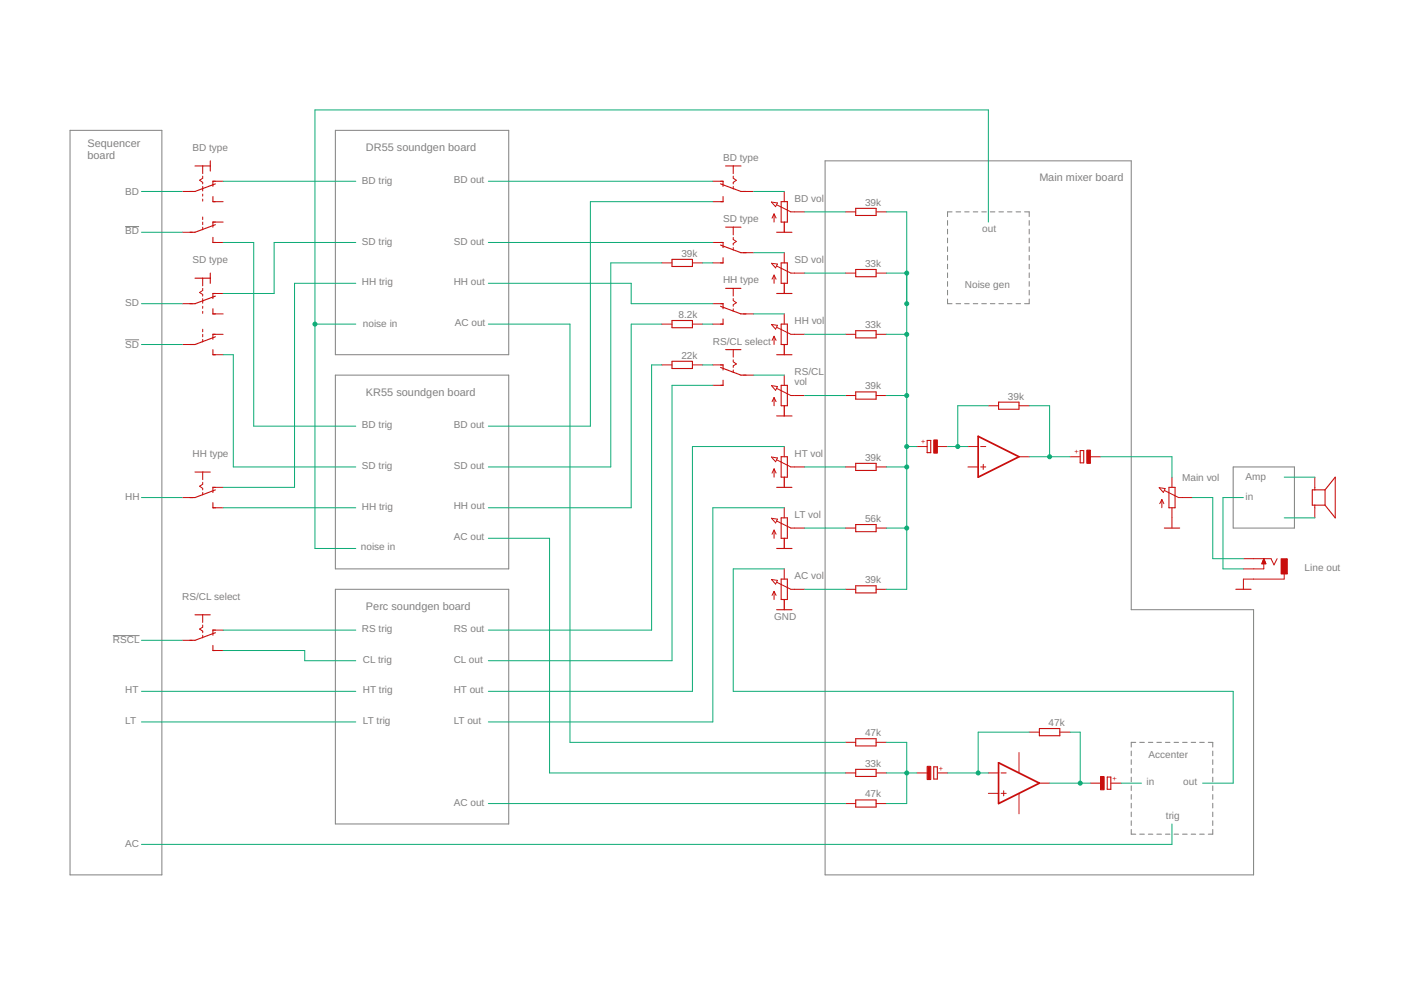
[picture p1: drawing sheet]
<svg xmlns="http://www.w3.org/2000/svg" width="297mm" height="210mm" viewBox="0 0 297 210" stroke-linecap="round" stroke-linejoin="round" font-family="sans-serif">
<g fill="none" stroke="#808080" stroke-width=".21">
<path d="M14.8 27.6h19.4v157.5h-19.4zM71 27.6h36.6v47.5h-36.6zM174.6 34h64.7v95h25.9v56.1h-90.6zM26.5 47.9h2.9M200.5 46.7v1M200.5 48.5v1M200.5 50.4v1M200.5 52.2v1M200.5 54.1v1M200.5 55.9v1M200.5 57.7v1M200.5 59.6v1"/>
<path d="M201.4 44.8h-.9v1M202.3 44.8h.9M204.1 44.8h.9M205.9 44.8h1M207.7 44.8h1M209.5 44.8h1M211.3 44.8h1M213.1 44.8h1M215 44.8h.9M216.8 44.8h.9v1M217.7 46.7v1M217.7 48.5v1"/>
<path d="M217.7 50.4v1M217.7 52.2v1M217.7 54.1v1M217.7 55.9v1M217.7 57.7v1M217.7 59.6v1M26.5 71.9h2.9M71 79.4h36.6v41h-36.6zM200.5 61.4v1M200.5 63.3v1h.9M202.3 64.3h.9M204.1 64.3h.9"/>
<path d="M205.9 64.3h1M207.7 64.3h1M209.5 64.3h1M211.3 64.3h1M213.1 64.3h1M215 64.3h.9M217.7 63.3v1h-.9M217.7 61.4v1M260.9 98.8h13v12.9h-13zM23.9 134.5h5.6M71 124.7h36.6v49.6h-36.6zM239.3 158.9v1"/>
<path d="M240.3 157.1h-1v1M241.1 157.1h1M243 157.1h.9M244.8 157.1h.9M246.6 157.1h.9M248.4 157.1h.9M250.2 157.1h1M252 157.1h1M253.8 157.1h1M255.6 157.1h1v1M256.6 158.9v1M239.3 160.8v1"/>
<path d="M239.3 162.6v1M239.3 164.4v1M239.3 166.3v1M239.3 168.1v1M239.3 170v1M239.3 171.8v1M239.3 173.7v1M239.3 175.5v1h1M241.1 176.5h1M243 176.5h.9M244.8 176.5h.9M246.6 176.5h.9"/>
<path d="M248.4 176.5h.9M250.2 176.5h1M252 176.5h1M253.8 176.5h1M256.6 175.5v1h-1M256.6 160.8v1M256.6 162.6v1M256.6 164.4v1M256.6 166.3v1M256.6 168.1v1M256.6 170v1M256.6 171.8v1"/>
<path d="M256.6 173.7v1"/>
</g>
<path d="M206.9 92.3l8.7 4.3-8.7 4.4zM211.3 161.4l8.6 4.3-8.6 4.3z" fill="none" stroke="#c90d0c" stroke-width=".36"/>
<g fill="none" stroke="#c90d0c" stroke-width=".21">
<path d="M42.9 35.1v1.6M42.9 37.3v.4l-.7 .4 .7 .5v.3M42.9 39.4v1M45 38.4h2.2M150.8 38.4h2.2M155.1 35.1v1.6M155.1 37.3v.4l.7 .4-.7 .5v.3M155.1 39.4v.6M38.6 40.5h2.1M38.6 49.1h2.1M42.9 41.1v.4M42.9 42.1v.5"/>
<path d="M42.9 45.9v.6M42.9 47v.5M42.9 48.1v.5M42.9 58.9v1.6M45 42.7h2.2M45 51.3h2.2M45 47h2.2M140 55.6h2.2M146.5 55.6h2.2M150.8 42.7h2.2M150.8 55.6h2.2M150.8 51.3h2.2"/>
<path d="M155.1 48.1v1.6M155.1 50.2v.5l.7 .4-.7 .4v.4M155.1 52.4v.5M157.3 40.5h2.1M157.3 53.5h2.1M163.2 42.8l1.3 .1-.4 .8zM163.2 55.7l1.3 .2-.4 .8zM163.8 45.3v1.7M163.8 58.2v1.7M163.8 45.3l-.5 .8M163.8 45.3l.4 .8M163.8 58.2l-.5 .9"/>
<path d="M163.8 58.2l.4 .9M164.3 43.3l3 1.5h2.9M164.3 56.3l3 1.5h2.9M165.9 40.5v2.2M165.9 47v2.1M165.9 53.5v2.1M165.9 59.9v2.2M178.9 44.8h2.1M178.9 57.8h2.1M185.4 44.8h2.1M185.4 57.8h2.1M38.6 64.3h2.1"/>
<path d="M38.6 72.9h2.1M42.9 61v.5l-.7 .4 .7 .4v.4M42.9 63.2v1M42.9 64.8v.4M42.9 65.9v.4M42.9 69.7v.5M42.9 70.7v.6M42.9 71.8v.5M45 70.7h2.2M45 66.4h2.2M45 75.1h2.2M45 62.1h2.2"/>
<path d="M140 68.6h2.2M140 77.2h2.2M146.5 68.6h2.2M146.5 77.2h2.2M150.8 68.6h2.2M150.8 64.3h2.2M150.8 77.2h2.2M155.1 61v1.7M155.1 63.2v.4l.7 .5-.7 .4v.3M155.1 65.3v.6M155.1 74v1.6M155.1 76.1v.5l.7 .4-.7 .4v.3"/>
<path d="M155.1 78.3v.5M157.3 66.4h2.1M157.3 79.4h2.1M163.2 68.7l1.3 .1-.4 .8zM163.8 71.2v1.7M163.8 71.2l-.5 .8M163.8 71.2l.4 .8M164.3 69.3l3 1.4h2.9M165.9 66.4v2.2M165.9 72.9v2.2M165.9 79.4v2.1M178.9 70.7h2.1"/>
<path d="M185.4 70.7h2.1M42.9 99.9v1.6M150.8 81.5h2.2M163.2 81.6l1.3 .2-.4 .8zM163.2 96.7l1.3 .2-.4 .8zM163.8 84.1v1.8M163.8 99.2v1.8M163.8 84.1l-.5 .9M163.8 84.1l.4 .9M163.8 99.2l-.5 .9M163.8 99.2l.4 .9M164.3 97.3l3 1.5h2.9"/>
<path d="M164.3 82.2l3 1.5h2.9M165.9 85.9v2.1M165.9 94.5v2.1M178.9 98.8h2.1M178.9 83.7h2.1M185.4 98.8h2.1M185.4 83.7h2.1M194 94.5h2.2M198.3 94.5h2.2M204.8 98.8h2.1M204.8 94.5h2.1M207.5 98.8h1.1"/>
<path d="M207.5 94.5h1.1M208 98.3v1M209.1 85.9h2.2M215.6 96.6h2.1M215.6 85.9h2.1M226.4 96.6h2.1M230.7 96.6h2.2M38.6 105.3h2.1M42.9 102v.5l-.7 .4 .7 .4v.4M42.9 104.2v.5M45 107.4h2.2M45 103.1h2.2"/>
<path d="M163.2 109.7l1.3 .2-.4 .8zM163.8 112.2v1.7M163.8 112.2l-.5 .9M163.8 112.2l.4 .9M164.3 110.3l3 1.4h2.9M165.9 101v2.1M165.9 107.4v2.2M165.9 113.9v2.2M178.9 111.7h2.1M185.4 111.7h2.1M245.2 103.2l1.3 .2-.4 .8zM245.8 105.7v1.7"/>
<path d="M245.8 105.7l-.4 .9M245.8 105.7l.4 .9M246.4 103.8l3 1.5h2.9M247.9 101v2.1M247.9 107.4v4.3M263.1 118.2h5.8l.6 1.3 .7-1.3M267 119.2h.8M267 119.1h.7M267.1 119h.6M267.1 118.9h.6M267.2 118.8h.4M267.2 118.7h.4"/>
<path d="M267.3 118.6h.2M267.3 118.5h.2M267.3 118.4h.1M267.4 118.3h.1M267.4 118.2v2.2h-4.3M267.4 118.2l.4 1.1h-.8zM278.2 101v2.7M278.2 106.9v2.7M38.6 135.5h2.1M42.9 130.1v1.6M42.9 132.2v.5l-.7 .4 .7 .4v.4M42.9 134.4v.6"/>
<path d="M45 137.6h2.2M45 133.3h2.2M163.2 122.6l1.3 .2-.4 .8zM163.8 125.1v1.8M163.8 125.1l-.5 .9M163.8 125.1l.4 .9M164.3 123.2l3 1.5h2.9M165.9 120.4v2.1M165.9 126.9v2.1M178.9 124.7h2.1M185.4 124.7h2.1M271.7 121.5v1h-8.6v2.2"/>
<path d="M178.9 157.1h2.1M185.4 157.1h2.1M215.6 159.2v4.4M217.7 154.9h2.2M224.2 154.9h2.2M178.9 163.6h2.1M178.9 170h2.1M185.4 163.6h2.1M185.4 170h2.1M194 163.6h2.2M198.3 163.6h2.2M209.1 167.9h2.2"/>
<path d="M209.1 163.6h2.2M211.8 167.9h1.1M211.8 163.6h1.1M212.3 167.3v1.1M215.6 167.9v4.3M219.9 165.7h2.2M230.7 165.7h2.2M235 165.7h2.2"/>
</g>
<g fill="none" stroke="#c90d0c" stroke-width=".23">
<path d="M41.3 35.1h3.2M44.5 34v2.2M45.6 38.9l-4.3 1.6h-1.1M45.6 38.4h-.6v1M152.4 38.9l4.4 1.6h1M152.4 38.4h.6v1M153.5 35.1h3.3M41.3 58.9h3.2M44.5 57.8v2.1M45 41.6v1.1h.6M45 50.2v1.1h.6M45.6 47h-.6v1.1"/>
<path d="M45.6 47.5l-4.3 1.6h-1.1M142.2 54.9h4.3v1.5h-4.3zM152.4 51.3h.6v1.1M152.4 51.9l4.4 1.6h1M153 41.6v1.1h-.6M153 54.5v1.1h-.6M153.5 48.1h3.3M164.3 49.1h3.3M165.3 42.7h1.3v4.3h-1.3zM165.3 55.6h1.3v4.3h-1.3zM181 44.1h4.4v1.5h-4.4zM181 57h4.4v1.5h-4.4z"/>
<path d="M45 74v1.1h.6M45 65.3v1.1h.6M45.6 71.3l-4.3 1.6h-1.1M45.6 62.1h-.6v1.1M45.6 62.7l-4.3 1.6h-1.1M45.6 70.7h-.6v1.1M142.2 67.8h4.3v1.5h-4.3zM142.2 76.5h4.3v1.5h-4.3zM152.4 64.3h.6v1M152.4 77.2h.6v1.1M152.4 64.8l4.4 1.6h1M152.4 77.7l4.4 1.7h1"/>
<path d="M153 67.5v1.1h-.6M153.5 61h3.3M153.5 74h3.3M164.3 62.1h3.3M164.3 75.1h3.3M165.3 68.6h1.3v4.3h-1.3zM181 70h4.4v1.5h-4.4zM41.3 99.9h3.2M153 80.5v1h-.6M164.3 88h3.3M165.3 81.5h1.3v4.4h-1.3zM165.3 96.6h1.3v4.4h-1.3z"/>
<path d="M181 82.9h4.4v1.6h-4.4zM181 98h4.4v1.5h-4.4zM196.2 93.2h.7v2.6h-.7zM211.3 85.1h4.3v1.5h-4.3zM228.5 95.3h.8v2.6h-.8zM45 106.4v1h.6M45.6 103.1h-.6v1.1M45.6 103.7l-4.3 1.6h-1.1M164.3 103.1h3.3M164.3 116.1h3.3M165.3 109.6h1.3v4.3h-1.3zM181 111h4.4v1.5h-4.4z"/>
<path d="M246.3 111.7h3.3M247.3 103.1h1.3v4.3h-1.3zM280.3 103.7h-2.7v3.2h2.7M280.3 103.7v3.2M280.3 103.7l2.2-2.7v8.6l-2.2-2.7M41.3 130.1h3.2M45 136.6v1h.6M45.6 133.3h-.6v1.1M45.6 133.9l-4.3 1.6h-1.1M164.3 129h3.3M165.3 122.5h1.3v4.4h-1.3zM181 124h4.4v1.5h-4.4z"/>
<path d="M261.5 124.7h3.2M181 156.3h4.4v1.5h-4.4zM219.9 154.2h4.3v1.5h-4.3zM181 162.8h4.4v1.5h-4.4zM181 169.3h4.4v1.5h-4.4zM197.5 162.3h.8v2.5h-.8zM234.3 164.4h.7v2.6h-.7z"/>
</g>
<g fill="#c90d0c" stroke="#c90d0c" stroke-width=".21">
<path d="M229.9 95.2h.8v2.8h-.8z"/>
<path d="M197.5 93.1h.8v2.8h-.8z"/>
<path d="M232.8 164.3h.8v2.8h-.8z"/>
<path d="M196.2 162.2h.7v2.8h-.7z"/>
<path d="M271 118.2h1.4v3.3h-1.4z"/>
</g>
<g fill="none" stroke="#0dab76" stroke-width=".21">
<path d="M47.2 38.4h28.1M103.3 38.4h47.5M29.9 40.5h8.7M29.9 49.1h8.7M47.2 51.3h6.5v38.9h21.6M75.3 51.3h-17.3v10.8h-10.8M75.3 59.9h-13v43.2h-15.1M103.3 51.3h47.5M103.3 59.9h30.2v4.4h17.3M140 55.6h-10.8v43.2h-25.9M148.7 55.6h2.1M150.8 42.7h-25.9v47.5h-21.6"/>
<path d="M159.4 40.5h6.5M159.4 53.5h6.5M170.2 44.8h8.7M170.2 57.8h8.7M187.5 44.8h4.3v79.9h-4.3M187.5 57.8h4.3M209.1 47v-23.7h-142.5v92.8h8.7M29.9 64.3h8.7M29.9 72.9h8.7M47.2 75.1h2.2v23.7h25.9M66.6 68.6h8.7M103.3 68.6h17.3v88.5h58.3"/>
<path d="M140 68.6h-6.5v38.8h-30.2M140 77.2h-2.1v56.1h-34.6M148.7 68.6h2.1M148.7 77.2h2.1M159.4 66.4h6.5M159.4 79.4h6.5M170.2 70.7h8.7M187.5 70.7h4.3M150.8 81.5h-8.6v58.3h-38.9M165.9 94.5h-19.4v51.8h-43.2M170.2 83.7h8.7M170.2 98.8h8.7"/>
<path d="M187.5 83.7h4.3M187.5 98.8h4.3M191.8 94.5h2.2M200.5 94.5h4.3M209.1 85.9h-6.5v8.6M217.7 96.6h8.7M217.7 85.9h4.4v10.7M232.9 96.6h15v4.4M29.9 105.3h8.7M47.2 107.4h28.1M103.3 113.9h13v49.7h62.6M165.9 107.4h-15.1v45.4h-47.5"/>
<path d="M170.2 111.7h8.7M187.5 111.7h4.3M252.3 105.3h4.3v12.9h6.5M263.1 105.3h-4.4v15.1h4.4M271.7 109.6h6.5M271.7 101h6.5M29.9 135.5h8.7M47.2 133.3h28.1M47.2 137.6h17.3v2.2h10.8M165.9 120.4h-10.8v25.9h105.8v19.4h-6.5M170.2 124.7h8.7M29.9 146.3h45.4"/>
<path d="M29.9 152.8h45.4M187.5 157.1h4.3v12.9h-4.3M217.7 154.9h-10.8v8.7M226.4 154.9h2.1v10.8M103.3 170h75.6M187.5 163.6h6.5M200.5 163.6h8.6M222.1 165.7h8.6M237.2 165.7h4.3M247.9 174.3v4.4h-218"/>
</g>
<g fill="#0dab76" stroke="#0dab76" stroke-width=".21">
<circle cx="191.8" cy="64.3" r=".42"/>
<circle cx="191.8" cy="57.8" r=".42"/>
<circle cx="191.8" cy="70.7" r=".42"/>
<circle cx="191.8" cy="83.7" r=".42"/>
<circle cx="191.8" cy="98.8" r=".42"/>
<circle cx="191.8" cy="111.7" r=".42"/>
<circle cx="191.8" cy="94.5" r=".42"/>
<circle cx="222.1" cy="96.6" r=".42"/>
<circle cx="202.6" cy="94.5" r=".42"/>
<circle cx="228.5" cy="165.7" r=".42"/>
<circle cx="191.8" cy="163.6" r=".42"/>
<circle cx="206.9" cy="163.6" r=".42"/>
<circle cx="66.6" cy="68.6" r=".42"/>
</g>
<g font-size="2.3" fill="#808080">
<text x="18.5" y="31.2">Sequencer</text>
<text x="18.5" y="33.6">board</text>
<text x="77.4" y="31.9">DR55 soundgen board</text>
<text x="219.9" y="38.4">Main mixer board</text>
<text x="77.4" y="83.7">KR55 soundgen board</text>
<text x="77.4" y="129">Perc soundgen board</text>
</g>
<g font-size="2.1" fill="#808080">
<text x="40.7" y="31.9">BD type</text>
<text x="153" y="34">BD type</text>
<text x="26.5" y="41.2">BD</text>
<text x="76.6" y="39">BD trig</text>
<text x="96" y="38.8">BD out</text>
<text x="153" y="47">SD type</text>
<text x="168.1" y="42.7">BD vol</text>
<text x="183" y="43.5">39k</text>
<text x="26.5" y="49.6">BD</text>
<text x="76.6" y="51.7">SD trig</text>
<text x="96" y="51.7">SD out</text>
<text x="207.8" y="49.2">out</text>
<text x="40.7" y="55.6">SD type</text>
<text x="144.1" y="54.3">39k</text>
<text x="153" y="59.9">HH type</text>
<text x="168.1" y="55.6">SD vol</text>
<text x="183" y="56.5">33k</text>
<text x="26.5" y="64.7">SD</text>
<text x="76.6" y="60.4">HH trig</text>
<text x="96" y="60.4">HH out</text>
<text x="204.1" y="61">Noise gen</text>
<text x="76.8" y="69.2">noise in</text>
<text x="96.2" y="69">AC out</text>
<text x="143.6" y="67.3">8.2k</text>
<text x="168.1" y="68.6">HH vol</text>
<text x="183" y="69.4">33k</text>
<text x="26.5" y="73.5">SD</text>
<text x="144.1" y="75.9">22k</text>
<text x="150.8" y="72.9">RS/CL select</text>
<text x="168.1" y="79.3">RS/CL</text>
<text x="168.1" y="81.5">vol</text>
<text x="183" y="82.4">39k</text>
<text x="213.2" y="84.5">39k</text>
<text x="76.6" y="90.6">BD trig</text>
<text x="96" y="90.6">BD out</text>
<text x="40.7" y="96.6">HH type</text>
<text x="76.6" y="99.2">SD trig</text>
<text x="96" y="99.2">SD out</text>
<text x="168.1" y="96.6">HT vol</text>
<text x="183" y="97.5">39k</text>
<text x="250.1" y="101.8">Main vol</text>
<text x="263.5" y="101.6">Amp</text>
<text x="26.5" y="105.7">HH</text>
<text x="76.6" y="107.9">HH trig</text>
<text x="96" y="107.6">HH out</text>
<text x="263.5" y="105.7">in</text>
<text x="168.1" y="109.6">LT vol</text>
<text x="183" y="110.4">56k</text>
<text x="76.3" y="116.3">noise in</text>
<text x="96" y="114.3">AC out</text>
<text x="168.1" y="122.5">AC vol</text>
<text x="183" y="123.4">39k</text>
<text x="276" y="120.8">Line out</text>
<text x="38.6" y="126.9">RS/CL select</text>
<text x="163.8" y="131.2">GND</text>
<text x="23.9" y="136.1">RSCL</text>
<text x="76.6" y="133.8">RS trig</text>
<text x="96" y="133.8">RS out</text>
<text x="76.8" y="140.2">CL trig</text>
<text x="96" y="140.2">CL out</text>
<text x="26.5" y="146.7">HT</text>
<text x="76.8" y="146.7">HT trig</text>
<text x="96" y="146.7">HT out</text>
<text x="26.5" y="153.2">LT</text>
<text x="76.8" y="153.2">LT trig</text>
<text x="96" y="153.2">LT out</text>
<text x="183" y="155.8">47k</text>
<text x="221.9" y="153.6">47k</text>
<text x="243" y="160.3">Accenter</text>
<text x="183" y="162.2">33k</text>
<text x="242.6" y="166.1">in</text>
<text x="250.3" y="166.1">out</text>
<text x="96" y="170.5">AC out</text>
<text x="183" y="168.7">47k</text>
<text x="246.7" y="173.3">trig</text>
<text x="26.5" y="179.3">AC</text>
</g>
<g font-size="1.5" fill="#c90d0c">
<text x="194.9" y="94">+</text>
<text x="227.3" y="96.1">+</text>
<text x="198.7" y="163.1">+</text>
<text x="235.3" y="165.2">+</text>
</g>
</svg>
